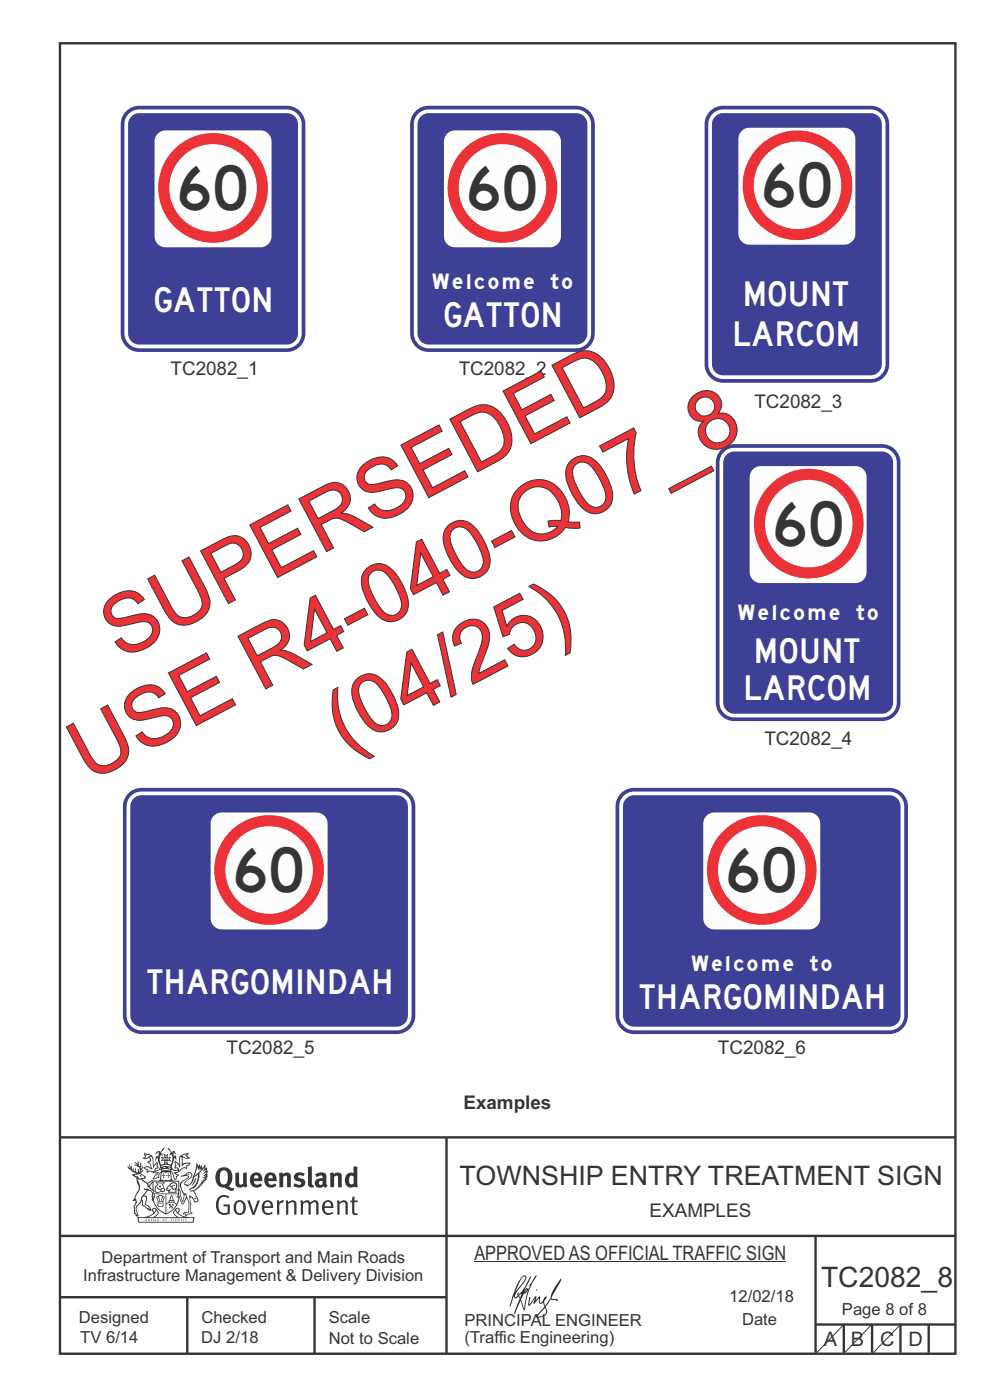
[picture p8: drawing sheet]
<svg xmlns="http://www.w3.org/2000/svg" width="210mm" height="297mm" viewBox="0 0 210 297" stroke-linecap="round" stroke-linejoin="round" font-family="sans-serif">
<g fill="none" stroke="#373435" stroke-width=".51">
<path d="M12.7 9.2h190v278h-190zM12.7 241.3h190M94.7 241.4v45.8M12.7 275.2h82M12.7 262.2h190.1M39.7 275.2v12M66.7 275.2v12M173 262.1v24.9M173 281h29.6M179 281v6M185 281v6M191 281v6"/>
<path d="M197 281v6"/>
</g>
<g fill="#373435">
<path d="M47 248.4a2.55 2.55 0 0 0 0 2.7l.3 .2a.81 .81 0 0 0 1-1v-.5a1.04 1.04 0 0 0-1.1-1.5zM46.3 248.1a1.82 1.82 0 0 1 2.1-.2 1.82 1.82 0 0 1 .9 1.8 2.29 2.29 0 0 1-.8 2l.7 .3h.5l-.2 .6a2.87 2.87 0 0 1-2-.7 2.12 2.12 0 0 1-1.7-3.1z" fill-rule="evenodd"/>
<path d="M49.9 248.9l.8-.2v2a.46 .46 0 0 0 .3 .6 .46 .46 0 0 0 .6-.3v-2.1l.7-.2v2.4l.2 .5-.5 .3-.3-.3a1.02 1.02 0 0 1-1.2 .3 1.02 1.02 0 0 1-.6-1.1z" fill-rule="evenodd"/>
<path d="M54 249.5l-.1 .5h.9a.49 .49 0 0 0-.2-.6 .49 .49 0 0 0-.6 .1zM53.4 249.1a1.34 1.34 0 0 1 1.6-.2 1.34 1.34 0 0 1 .6 1.5v.2h-1.7a.77 .77 0 0 0 .5 .8 .77 .77 0 0 0 .9-.4l.3 .5a1.59 1.59 0 0 1-2 .2 1.59 1.59 0 0 1-.5-2.1z" fill-rule="evenodd"/>
<path d="M57 249.5l-.1 .5h1a.49 .49 0 0 0-.2-.6 .49 .49 0 0 0-.7 .1zM56.4 249.1a1.34 1.34 0 0 1 1.6-.2 1.34 1.34 0 0 1 .7 1.5v.2h-1.8a.77 .77 0 0 0 .5 .8 .77 .77 0 0 0 .9-.4l.4 .5a1.59 1.59 0 0 1-2.1 .2 1.59 1.59 0 0 1-.5-2.1z" fill-rule="evenodd"/>
<path d="M59.2 248.9l.7-.2 .1 .4a.95 .95 0 0 1 1-.3 .95 .95 0 0 1 .7 .8v2.3h-.8v-2.3a.46 .46 0 0 0-.8 .1v2.2h-.8z" fill-rule="evenodd"/>
<path d="M62.6 249.1a1.75 1.75 0 0 1 2-.1l-.2 .5-.6-.2a.43 .43 0 0 0-.6 .3l.4 .3a1.04 1.04 0 0 1 1.2 1.1 1.04 1.04 0 0 1-1.4 1l-1.2-.4 .3-.6 1 .4 .4-.4a.88 .88 0 0 0-1-.5l-.4-.2-.1-.4z" fill-rule="evenodd"/>
<path d="M65.3 247.6l.8-.2 .1 3.8 .3 .2 .1 .4a.88 .88 0 0 1-1 0 .88 .88 0 0 1-.3-1z" fill-rule="evenodd"/>
<path d="M67.8 250.6a.43 .43 0 0 0-.1 .7 .43 .43 0 0 0 .7-.1v-.7zM66.8 249.1a1.7 1.7 0 0 1 2.4 .1v1.9l.3 .4-.4 .5-.5-.4a1.03 1.03 0 0 1-1.7-.1 1.03 1.03 0 0 1 .8-1.5h.7v-.4a.8 .8 0 0 0-1.2 .1z" fill-rule="evenodd"/>
<path d="M70 248.9l.7-.2 .1 .4a.95 .95 0 0 1 1-.3 .95 .95 0 0 1 .7 .8v2.3h-.8v-2.3a.46 .46 0 0 0-.8 .1v2.2h-.8z" fill-rule="evenodd"/>
<path d="M74.3 249.5a1.48 1.48 0 0 0 0 1.7h.5l.2-.1v-1.5l-.3-.2zM75 247.4l.8 .1 .1 4.4h-.7l-.1-.2a1.26 1.26 0 0 1-1.4 0 1.26 1.26 0 0 1-.5-1.3 1.29 1.29 0 0 1 .4-1.4 1.29 1.29 0 0 1 1.4-.1z" fill-rule="evenodd"/>
<path d="M46.4 253.9a1.72 1.72 0 0 1 2.3 0l-.3 .3a1.24 1.24 0 0 0-1.4-.2 1.24 1.24 0 0 0-.6 1.4 1.49 1.49 0 0 0 1.2 1.9l.7-.1v-1.3h-.8l-.1-.4h1.3v1.9a1.93 1.93 0 0 1-2.2 0 1.93 1.93 0 0 1-.7-2.2l.2-.8z" fill-rule="evenodd"/>
<path d="M50.4 255.1a1.65 1.65 0 0 0 .2 2.2 .99 .99 0 0 0 1-1.4 .78 .78 0 0 0-.4-.8 .78 .78 0 0 0-.8 0zM50 254.9a1.33 1.33 0 0 1 1.6-.1 1.33 1.33 0 0 1 .5 1.4 1.31 1.31 0 0 1-1.3 1.6 1.31 1.31 0 0 1-1.2-1.6v-.6z" fill-rule="evenodd"/>
<path d="M52.5 254.7l.4-.1 .9 2.6 .8-2.5h.5l-1.1 3h-.5z" fill-rule="evenodd"/>
<path d="M56.3 255.2l-.2 .7h1.3a.7 .7 0 0 0-.3-.8 .7 .7 0 0 0-.8 .1zM55.9 255a1.22 1.22 0 0 1 1.5-.2 1.22 1.22 0 0 1 .5 1.5h-1.8a.93 .93 0 0 0 .5 1 .93 .93 0 0 0 1.1-.2l.2 .3a1.43 1.43 0 0 1-1.8 .1 1.43 1.43 0 0 1-.6-1.7z" fill-rule="evenodd"/>
<path d="M58.7 254.7l.4-.1 .1 .5 .4-.4 .6-.1-.2 .5a.66 .66 0 0 0-.8 .7v1.9h-.4z" fill-rule="evenodd"/>
<path d="M60.6 254.7l.4-.1 .1 .5a.94 .94 0 0 1 1-.5 .94 .94 0 0 1 .8 .8v2.3h-.5l-.1-2.5a.81 .81 0 0 0-1.2 .3v2.2h-.4z" fill-rule="evenodd"/>
<path d="M63.7 254.7l.5-.1 .1 .5 .4-.3a.78 .78 0 0 1 1.1 .3 .9 .9 0 0 1 1-.5 .9 .9 0 0 1 .8 .8v2.3h-.5l-.1-2.5a.67 .67 0 0 0-1.1 .3v2.2h-.5v-2.4l-.4-.3-.7 .4v2.3h-.5z" fill-rule="evenodd"/>
<path d="M69 255.2l-.1 .7h1.3a.7 .7 0 0 0-.3-.8 .7 .7 0 0 0-.9 .1zM68.7 255a1.22 1.22 0 0 1 1.5-.2 1.22 1.22 0 0 1 .5 1.5h-1.8a.93 .93 0 0 0 .4 1 .93 .93 0 0 0 1.2-.2l.1 .3a1.44 1.44 0 0 1-1.7 .1 1.44 1.44 0 0 1-.6-1.7z" fill-rule="evenodd"/>
<path d="M71.4 254.7l.5-.1 .1 .5a.94 .94 0 0 1 1-.5 .94 .94 0 0 1 .8 .8v2.3h-.5l-.1-2.5a.81 .81 0 0 0-1.2 .3v2.2h-.4z" fill-rule="evenodd"/>
<path d="M74.7 253.9l.5-.1v.9h.7l-.1 .3h-.6v2.2l.1 .2h.5l.1 .3a.75 .75 0 0 1-1.2-.6v-2.1h-.4v-.3h.4z" fill-rule="evenodd"/>
<path d="M30.8 244.9l1.1 .3-.9 .5h-.4l.6-.5zM31.8 245.4h.2a2.44 2.44 0 0 1 .4 1.9l.1 .5 .7-1-.1 .6 .3 .3a.57 .57 0 0 0-.6 .7l-1-.1-.5 .2 .2-.5-.8-.3 .7-.1 .9 .5 .1-.1-.6-1.3-.2-.2h.5zM30.7 244.4l-.1 .5 .2 .4-.6 .4a1.04 1.04 0 0 0 1.4-.1l.2 .6-.3 .1-.2 .4a.94 .94 0 0 1 .8 1.1l-.2-.1a1.16 1.16 0 0 0-1.5-.1l.3 .4 .4 .2 .1 .5 .2 .1 .1-.2a.94 .94 0 0 1 1.1 .2l.8 .1-1.2 1.2a1.13 1.13 0 0 0 1.2-.2l.4-.1-.1-.4 .5-.8a.83 .83 0 0 0-.6 1.1l-.3-.1-.7 .4 1.1-1.4-.5 .1-.5-.1 1.3-.5-.1-.1-.9 .4v-.3l.2-.2 .3 .1 .1-.3-.2-.4v-.6l-.1-.4-.7 1v-.7a1.42 1.42 0 0 0-1.6-1.8z" fill-rule="evenodd"/>
<path d="M38.5 245.2l.5-.2 .7-.1-.6 .3 .8 .5h-.3zM38.3 245.5l.2-.1 .1 2a1.69 1.69 0 0 1 1.6-.6l-.8 .5 .1 .5a1.1 1.1 0 0 0-1.5 .6l-.1-.5-.2-.2h-.5l.3-.4-.3-.7a1.42 1.42 0 0 1 .8 1.1l.2-.1zM37.1 246.2l.1 1-.2 .3 .1 .4h.5l.1 .2a.96 .96 0 0 1-1.1-.1l-.1 .1a1.06 1.06 0 0 0 1.3 .2v.1a.72 .72 0 0 1-1 .2l.3 .5 .6 .2-.4 .2-.1 .6-.2-.3-.4-1.1-.4-.4 .4 .9a1.54 1.54 0 0 0 .7 1.2l.2-.3a.58 .58 0 0 1 .4-.8l.2-.1h-.3l-.5-.3 .9-.5a.93 .93 0 0 1 1.2-.5v.2l.2-.2 .1-.5a.99 .99 0 0 0 .7-.8l-1.3 .1-.3 .2-.1-1.4 .9 .4 .9-.3h-.4l-.5-.4 .4-.7-.6 .2a1.46 1.46 0 0 0-1.4 2.1v.4l-.2-.4z" fill-rule="evenodd"/>
<path d="M35.6 248.9l.2 .1-.1 .3 .4 .1h-.4v.6l-.1-.6h-.3l.3-.1z" fill-rule="evenodd"/>
<path d="M34.6 248.9l.2 .1v.3l.3 .1h-.3l-.1 .6v-.6h-.4l.4-.1z" fill-rule="evenodd"/>
<path d="M34.3 248.8a.57 .57 0 0 1 .9 .2 .57 .57 0 0 1 .9-.2l.2 1.4h-.2a.57 .57 0 0 1-.9 0 .69 .69 0 0 1-1.1 0zM34.2 248.1l-.3 2.1-.2 .4h3l-.2-.4-.3-2.1h-.2v.2l-.8-.1-.8 .1v-.2z" fill-rule="evenodd"/>
<path d="M34.2 252.4a.3 .3 0 0 0 .6 0 .3 .3 0 0 0-.6 0zM33.3 250.9l.3 .3-.3 .4a.79 .79 0 0 0 0 1.3l.8-.2-.1-.3a.55 .55 0 0 1-.7-.6l.1-.1 .2 .3 .3 .2 .8-.2-.4-.7 .4-.4-.7 .2zM33 250.7l1.1 .2 .9-.2-.4 .6 .4 1.2a.56 .56 0 0 1-.8 .3l-.2 .1a.73 .73 0 0 1-.9 .1 .73 .73 0 0 1-.3-1v-.4l.6-.4z" fill-rule="evenodd"/>
<path d="M35.6 251.8l.7-.4a.58 .58 0 0 1 1-.1 .58 .58 0 0 1-.4 .9l-.3-.3a.43 .43 0 0 1 .6-.4 .57 .57 0 0 0-.8 .2l-.2-.1-.3 .1 .4 .2a.55 .55 0 0 0 .9 .4v.5h-1.3l.3-.4-.1-.1-.6 .1 .2-.3-.2-.1zM35.4 251.8l-.1 .2a.39 .39 0 0 0 .2 .6h.3l-.2 .4h1.9l-.1-.8a.86 .86 0 0 0-.1-1.3 .86 .86 0 0 0-1.3 .4z" fill-rule="evenodd"/>
<path d="M36 254.8h.8v.2h-.8zM36.4 253.8l.2 .8h-.4zM36.4 253.5l-.3 .5-.1 .6h-.2v.4l-.7 .4 .2 .1a1.48 1.48 0 0 1 2.1 .2l.2-.1-.6-.5v-.5h-.2l-.1-.6z" fill-rule="evenodd"/>
<path d="M35.8 255.4l.4 .1 .1 .3 .3-.2-.2-.2a.38 .38 0 0 1 .5 .5l-.2-.2-.3 .2 .3 .2-.3 .3-.1-.4-.4 .4-.1-.2 .4-.3-.1-.1-.2 .1z" fill-rule="evenodd"/>
<path d="M34.5 254h.2v.2l-.2 .6h-.2zM33.6 255.3h.9v.2a.55 .55 0 0 1-.8 .4v-.2l-.2-.1zM33.4 254h.2l.2 .8h-.2zM33.6 255l.8-.1 .1 .2h-.8zM33.8 253.7h.5l-.2 1.1h-.1zM33.3 253.8l-.1 .3 .3 1.1a.48 .48 0 0 0-.1 .6 .48 .48 0 0 0 .5 .2h.5a.49 .49 0 0 0 .2-.8l.3-1.1-.1-.3a1.42 1.42 0 0 0-1.5 0z" fill-rule="evenodd"/>
<path d="M33.7 251.5l.4 .1 .1 .3h-.3z" fill-rule="evenodd"/>
<path d="M41.3 250.1l.3-.2-.2 .8-.6 .8h-.2l.5-.7z" fill-rule="evenodd"/>
<path d="M39.7 249l.3-.2 .5 .2a.88 .88 0 0 1-.6 1.1 1.22 1.22 0 0 0-.8 1.3l.5 .2a.72 .72 0 0 0 .9-.4l.5-.8 .2-.6 .8-.6v.2a2.85 2.85 0 0 1-2 2.9l.1 .1a2.13 2.13 0 0 0 1.9-1.5v-.3a2.01 2.01 0 0 0 .3-1.7l1.1-1.3-.4 1 .7-.5-.7 1 .8-.4-.8 .8 .7-.2-.9 .6 .8-.1-.8 .4h.7l-.8 .3 .3 .2h-.4l.2 .3h-.4l.2 .3h-.4l.1 .2h-.1a2.16 2.16 0 0 1-2 1.1l.1 .2 .4-.1a.76 .76 0 0 1 .7 .8l.5 1.2-.6 .2a1.45 1.45 0 0 0-1.1-1.3l.2 1.8-.1 1.8 .4 .3a1.07 1.07 0 0 0-1.2 .4v-.3l-.5-.2a.87 .87 0 0 1 1.1-.1v-.7a4.4 4.4 0 0 0-.6-3.1l-.1-.3h-.2a2.16 2.16 0 0 1-.7-2.2l.3-.4 1.2-.7a.55 .55 0 0 0-.4-.8zM37.8 252.4a.76 .76 0 0 1 .3 1.1l.6 1.6 .4-1.7 .2 .1a.61 .61 0 0 1-.1 .9l-.3 .8-.2 .1-.7-1.6-.3 .1a1.18 1.18 0 0 0 .1-1.4zM41.8 247.5l.2 .7 .3-.5v.6l.4-.5a1.9 1.9 0 0 1-1.2 1.4l-.3 .3zM38.2 249.6l1.4-.2 .2 .2v.3l-.5 .2a1.26 1.26 0 0 0-.9 1.9l.2 .7a1.84 1.84 0 0 1 .1 2.1l-.4-1.4a.96 .96 0 0 0-.4-1.2l-.4 .2a.78 .78 0 0 1 0 1.3l.1 .3h.4l.4 1.1a.38 .38 0 0 0 .2 .4 .38 .38 0 0 0 .4-.1l.6-1.2a2.94 2.94 0 0 1 .4 2.5l-.1 .4h-.8l-.3 .4v.2l.4-.1 .1 .4 .2 .1a1.02 1.02 0 0 1 1.3-.5v-.4l-.3-.1 .1-1.8-.3-1.3h.1a1.14 1.14 0 0 1 .8 1 .63 .63 0 0 0 .8-.2 .63 .63 0 0 0-.2-.9l-.6-1.2 .9-.6 .2-.4h.3l-.1-.2h.4l-.1-.3h.3l-.1-.3 .5-.1-.2-.2 .6-.4v-.2h-.2l.4-.5h-.3l.3-.5-.4 .1 .4-.5v-.3l-.3 .2 .2-.7-.1-.2-.4 .3v-.8l-.6 .8-.2-.8-.2 .5-.3-.7-.1 .6-.5-.8-.1 1.4-.6 1.8a1.81 1.81 0 0 1-1 1.5l-.6-.2a1.75 1.75 0 0 1 1.1-1.2 .75 .75 0 0 0 .1-1.3 .75 .75 0 0 0-1.2 .4z" fill-rule="evenodd"/>
<path d="M41.2 254.1h.3l.2 .2-.4 .1z" fill-rule="evenodd"/>
<path d="M29.4 258.4h11.6l-.1 .8h-11.4zM31.3 258.2l.5-.1a2.48 2.48 0 0 0 1.4-1.3l.3 .5-.5 .6-.5 .3zM32.5 256.6l.3-.2 .2 .1-.3 .7zM37.2 256.8a2.65 2.65 0 0 0 1.8 1.4h-1.1l-.5-.3-.5-.6zM37.4 256.5l.2-.1 .3 .2-.3 .6zM29.2 258.2l.1 1.2h11.8l.2-1.1-.2-.1a4.1 4.1 0 0 1-3.3-.9l.3-.4-.1-.6a1.06 1.06 0 0 0-1.3 1l.2 .4 .6 .5h-4.7l.3-.1a.84 .84 0 0 0 .6-.8 .84 .84 0 0 0-.5-.8l-.3-.2h-.5l-.1 .6 .3 .4a4.2 4.2 0 0 1-3.4 .9z" fill-rule="evenodd"/>
<path d="M31 258.7l.1 .2h-.2zM31 258.5l-.3 .6 .4-.2 .2 .2z" fill-rule="evenodd"/>
<path d="M31.3 258.6h.3v.4a.25 .25 0 0 0 .2-.1 .25 .25 0 0 0-.1-.3h.1a.29 .29 0 0 1 0 .4 .29 .29 0 0 1-.4 0 .29 .29 0 0 1 0-.4z" fill-rule="evenodd"/>
<path d="M32.2 258.6a.22 .22 0 0 1 .3 .2 .22 .22 0 0 1-.3 .2zM32 258.6l.1 .4a.33 .33 0 0 0 .4 0 .33 .33 0 0 0 0-.4 .33 .33 0 0 0-.5 0z" fill-rule="evenodd"/>
<path d="M32.9 258.7l.1 .2h-.2zM32.9 258.5l-.2 .6 .3-.2 .2 .2z" fill-rule="evenodd"/>
<path d="M33.3 258.6h.2l.1 .1 .2-.1-.2 .2 .2 .3-.3-.3-.1 .3h-.1l.2-.3z" fill-rule="evenodd"/>
<path d="M34.7 258.7l.1 .2h-.2zM34.7 258.5l-.3 .6 .4-.2 .2 .2z" fill-rule="evenodd"/>
<path d="M35 258.5h.5l-.2 .1v.5h-.2l.1-.5z" fill-rule="evenodd"/>
<path d="M36.2 258.6l.3-.1-.1 .1v.2h.1h-.1v.3h-.2z" fill-rule="evenodd"/>
<path d="M36.7 258.6h.2v.5h-.2z" fill-rule="evenodd"/>
<path d="M37.3 258.6a.22 .22 0 0 1 .3 .2 .22 .22 0 0 1-.3 .2zM37.1 258.6v.4a.33 .33 0 0 0 .5 0 .33 .33 0 0 0 0-.4 .33 .33 0 0 0-.5 0z" fill-rule="evenodd"/>
<path d="M37.8 258.6l.4-.1-.2 .1v.2h.1h-.1v.2l.2 .1h-.4z" fill-rule="evenodd"/>
<path d="M38.4 258.6h.2l-.1 .4 .2 .1h-.3z" fill-rule="evenodd"/>
<path d="M38.9 258.6h.2v.5h-.2z" fill-rule="evenodd"/>
<path d="M39.3 258.6h.2h-.1l.2 .3-.2 .2-.1-.1v-.1l.2 .1z" fill-rule="evenodd"/>
<path d="M34.2 247.4a1.51 1.51 0 0 1 2 .2 2.67 2.67 0 0 0-2.1 0zM35.7 247.6l.4 .1 .1 .3-.4-.1zM34.6 247.6h.5l.1 .2h-.4zM34 247.8l.3 .2h-.3zM34.9 246.9l.3-.2 .3 .2zM34.9 245.6l.2 .1v.3h-.2zM35 245.1l.2 .2 .2-.2-.1 .3h-.2zM35.1 246.3h.2l.1 .4-.2-.2-.2 .2zM35.3 245.7l.2-.1v.4h-.2zM34.4 245.7h.3l.1 .3-.4 .1 .2-.2zM35.7 245.7h.3l-.2 .2 .2 .2-.4-.1zM32.7 244.9l1-.5-.1 1-.2-.2-.3 .2-.3 1.1 .5-1 .3 .9a1.84 1.84 0 0 1 .2 1.7l.4 .1a2.48 2.48 0 0 1 2.2 0l.2-.2-.2-.7 .7-1.8 .4 .7-.2-1-.2-.1-.2 .3v-.9l.6 .4-.6-.8-.3 .1-.1 .4-.5-.9-.5-.3 .2 .5 .6 .5-.5 .8 .4-.4a2.06 2.06 0 0 1 0 2.3l-.5-.2-.2-.6 .1-.1 .8 .2-.4-.5 .4-.5-.7 .2-.2-.2 .2-.7-.5 .4-.5-.4 .2 .7-.2 .2-.7-.2 .4 .5-.4 .5 .8-.2 .1 .1-.2 .6-.5 .2a2.02 2.02 0 0 1 0-2.2l.3 .5-.1-.7-.3-.1 .8-1.2-.4 .3-.5 .8-.2-.3a.8 .8 0 0 0-.8 .5z" fill-rule="evenodd"/>
<path d="M29.2 250.1l.3 .1a.61 .61 0 0 1 .8 .4l.3 .2a.8 .8 0 0 1 .6 1l.4 .1 .5 .5a1 1 0 0 1 .5 1.1l-.1 .7v-.5h-.1a.96 .96 0 0 0-.8-1.3l-.2-.2h-.7l-.1-.1-.1 .1 .1 .3h.6l-1.2 1.3-.2 1-.4 .6a1.33 1.33 0 0 0-.5 1.8l.2 .5a1.26 1.26 0 0 1-.5-1.5l-.1-.3a1.56 1.56 0 0 0 .4-1.7l-.3 .2 .2-.5a3.2 3.2 0 0 0 .7-3zM30.4 253.9h.4a2.06 2.06 0 0 1-.1 1.6l.7 .5 .4 .4-.6-.1-.8-.6-.1-.9a.51 .51 0 0 1 .1-.9zM28.6 249.3a1.52 1.52 0 0 1 2.1 .5l-1.1 .2-.2-.1-.1-.4h-.5zM27.5 247v.8l-.3-.4h-.1a3.1 3.1 0 0 0 1.9 1.6l-1 .1 .5 .6 .5 .1 .1 1.1a1.84 1.84 0 0 1-.3 2.5l-.4 .9-.3 .4 .2 .1 .4-.1 .1 .4-.2 .5-.3 .2 .1 1.7h.2l.3 .5 .1 .1 .4-.1-.1-.5a1.3 1.3 0 0 1-.1-1.7l.9-1 .1 1.1 .6 .2 .5 .5 .1-.1 .2 .3h.5a1.85 1.85 0 0 0-1.2-1.4l.1-.3a1.39 1.39 0 0 0 0-1.4l-.5-.1 .5-.5a.66 .66 0 0 1 .9-.4 .66 .66 0 0 1 .3 .9l-.1 .4 .2-.1v.2l-.1 .3 .2 .5 .1-.3a2.24 2.24 0 0 0 .1-2.2 .73 .73 0 0 1-.7-.7 .73 .73 0 0 1 .6-.7v-.2a.94 .94 0 0 0-.9 .8 .48 .48 0 0 1-.1-.6 .48 .48 0 0 1 .5-.2l.5-.3a.51 .51 0 0 0-.8 .2l-.5 .2-1-.8h.6l.2-.5-1.2-.7 .5-.5v-.3l-.5 .4 .1-.2a.69 .69 0 0 0 .2-1v.4l-.2 .3v-1.1l-.3-.2 .1 .6-.1 .2-.4-1.3v.7l-.6-.4 .5 .7-.6-.2 .3 .3a1 1 0 0 1 .7 1.4l-.2-.8v.9l-.5-.2v-.8l-.2 .7-.2-.1-.1-.6-.2 .4-.2-.2 .1-.7-.2 .5z" fill-rule="evenodd"/>
<path d="M29.6 249.4l.2-.1 .3 .2z" fill-rule="evenodd"/>
<path d="M32.4 250.5h5.6v2l-.2-.1v-1.7h-5.2v2.5h5.2v-.8l.1 .2-.1 1.1v-.3h-2.5v4a4.1 4.1 0 0 0 2.6-3.6l.1-.1a4 4 0 0 1-2.8 3.9 4.2 4.2 0 0 1-2.8-4.7l.1 1.2 .1-.1a3.8 3.8 0 0 0 2.5 3.4v-4h-2.5l-.2-.9z" fill-rule="evenodd"/>
<circle cx="40" cy="249.1" r=".17"/>
</g>
<path d="M100.6 267.7h66.2" fill="none" stroke="#373435" stroke-width=".21"/>
<g fill="#252726">
<path d="M111.6 273.7l.2-.2-.5 .7zM110.4 274.5l.3 .1-.3 .7-.3-.4zM110.9 270.9l.5-.1a9.3 9.3 0 0 1-2 3.2l-.1 .2 1-2.5zM110.6 271a14.7 14.7 0 0 0-2.2 4.9l-.3 1.2 .1 .1 .8-2.4a.42 .42 0 0 0 .2 .7 .42 .42 0 0 0 .6-.3l.2-.2 .2 .6-1.1 3.1h.2l1.1-2.8 .6 1.9 .2 .2 .2-.5a13.5 13.5 0 0 1 2-6.2l.5-.5-.2-.2-1.6 2.1 .4-.1a14.9 14.9 0 0 0-1.3 5.1l-.4-1.2a1.39 1.39 0 0 1 .2-1.8l.1-.2a.92 .92 0 0 0 .8-1.2 .75 .75 0 0 0-.7 .7l-.2 .2 1.6-3.4h-.1l-.4 .7a10.5 10.5 0 0 1-2.2 3.2l.2-.4a.32 .32 0 0 0-.4 .2 .32 .32 0 0 0 .1 .4l-.5 .4a3.2 3.2 0 0 1 1.1-2.3l.5-.6a2.49 2.49 0 0 0 .7-1.6l-.3-.2z" fill-rule="evenodd"/>
<path d="M115.6 277.5a1.15 1.15 0 0 1 .1 1.3 1.15 1.15 0 0 1-1.2 .5h-.5zM112.3 275.1l-.3 1.7 .3 .2 1.2-1.5-.3 1.1 1.1-1.2a.94 .94 0 0 0 .4 1.2l.5-.3 .3 .9-1.2 1.3a.98 .98 0 0 0-.5 1 1.9 1.9 0 0 0 2.3-1.3l-.1-.3a1.02 1.02 0 0 1 .3-1.4l.5-.9 1.5 .3-.2-.5v.3l-1.1-.2v-.2l2-3.6 .1-.3-.1-.1-1.8 2.7a6.6 6.6 0 0 1-1.5 3l-.2-.2a1.01 1.01 0 0 1 .4-1.4l.1-.2-.3-.2-.3 .5-.2 .5-.5 .4-.2-.4 .1-.9-.2-.1-.8 .9 .2-.9h-.1l-1.4 1.7 .2-1.4v-.1z" fill-rule="evenodd"/>
<path d="M113.7 273.5l.3 .3h-.3z" fill-rule="evenodd"/>
</g>
<path d="M179 281l-6 6.2M184.9 281l-5.9 6.2M191 281l-5.9 6.2" fill="none" stroke="#373435" stroke-width=".21"/>
<path d="M26.8 23.6a3.9 3.9 0 0 1 2.7-1.2h31.4a3.9 3.9 0 0 1 3.9 4v44.3a3.9 3.9 0 0 1-3.9 4h-31.4a3.9 3.9 0 0 1-3.9-4v-44.3a3.9 3.9 0 0 1 1.2-2.8z" fill-rule="evenodd" fill="#3e4095"/>
<path d="M27.1 24.4a3.1 3.1 0 0 1 2.4-1.2h31.4a3.1 3.1 0 0 1 3.1 3.2v44.3a3.1 3.1 0 0 1-3.1 3.2h-31.4a3.1 3.1 0 0 1-3.1-3.2v-44.3l.1-.8z" fill-rule="evenodd" fill="#fefefe"/>
<path d="M28.1 24.5l.9-.4 .5-.1h31.4a2.36 2.36 0 0 1 2.3 2.4v44.3a2.36 2.36 0 0 1-2.3 2.4h-31.4a2.36 2.36 0 0 1-2.3-2.4v-44.3a2.35 2.35 0 0 1 .9-1.9z" fill-rule="evenodd" fill="#3e4095"/>
<path d="M33.7 28.2l.9-.5h.5h20.1a2.36 2.36 0 0 1 2.4 2.3v20.1a2.36 2.36 0 0 1-2.4 2.4h-20.1a2.36 2.36 0 0 1-2.3-2.4v-20.1a2.35 2.35 0 0 1 .9-1.8z" fill-rule="evenodd" fill="#fefefe"/>
<circle cx="45.2" cy="39.9" r="11.6" fill="#ed3237"/>
<circle cx="45.2" cy="39.9" r="9.3" fill="#fefefe"/>
<path d="M88.1 23.6a3.9 3.9 0 0 1 2.8-1.2h31.4a3.9 3.9 0 0 1 3.9 4v44.3a3.9 3.9 0 0 1-3.9 4h-31.4a3.9 3.9 0 0 1-3.9-4v-44.3a3.9 3.9 0 0 1 1.1-2.8z" fill-rule="evenodd" fill="#3e4095"/>
<path d="M88.5 24.4a3.1 3.1 0 0 1 2.4-1.2h31.4a3.1 3.1 0 0 1 3.1 3.2v44.3a3.1 3.1 0 0 1-3.1 3.2h-31.4a3.1 3.1 0 0 1-3.1-3.2v-44.3l.1-.8z" fill-rule="evenodd" fill="#fefefe"/>
<path d="M89.4 24.5l1-.4 .5-.1h31.4a2.36 2.36 0 0 1 2.3 2.4v44.3a2.36 2.36 0 0 1-2.3 2.4h-31.4a2.36 2.36 0 0 1-2.3-2.4v-44.3a2.35 2.35 0 0 1 .8-1.9z" fill-rule="evenodd" fill="#3e4095"/>
<path d="M95.1 28.2l.9-.5h.5h20.1a2.36 2.36 0 0 1 2.4 2.3v20.1a2.36 2.36 0 0 1-2.4 2.4h-20.1a2.36 2.36 0 0 1-2.3-2.4v-20.1a2.35 2.35 0 0 1 .9-1.8z" fill-rule="evenodd" fill="#fefefe"/>
<circle cx="106.6" cy="39.9" r="11.6" fill="#ed3237"/>
<circle cx="106.6" cy="39.9" r="9.3" fill="#fefefe"/>
<path d="M150.6 23.6a3.9 3.9 0 0 1 2.8-1.2h31.3a3.9 3.9 0 0 1 3.9 4v50.9a3.9 3.9 0 0 1-3.9 3.9h-31.3a3.9 3.9 0 0 1-3.9-3.9v-50.9a3.9 3.9 0 0 1 1.1-2.8zM151.4 23.9a3.1 3.1 0 0 0-1.2 2.5v50.9a3.1 3.1 0 0 0 3.2 3.1h31.3a3.1 3.1 0 0 0 3.1-3.1v-50.9a3.1 3.1 0 0 0-3.1-3.2h-31.3l-.7 .1zM151.9 24.5a2.35 2.35 0 0 0-.9 1.9v50.9a2.36 2.36 0 0 0 2.4 2.3h31.3a2.36 2.36 0 0 0 2.4-2.3v-50.9a2.36 2.36 0 0 0-2.4-2.4h-31.3l-.6 .1z" fill-rule="evenodd" fill="#3e4095"/>
<path d="M157.2 28a2.35 2.35 0 0 1 1.8-.9h20.1a2.36 2.36 0 0 1 2.3 2.4v20.1a2.36 2.36 0 0 1-2.3 2.3h-20.1a2.36 2.36 0 0 1-2.4-2.3v-20.1l.1-.6z" fill-rule="evenodd" fill="#fefefe"/>
<circle cx="169.2" cy="39.3" r="11.6" fill="#ed3237"/>
<circle cx="169.2" cy="39.3" r="9.3" fill="#fefefe"/>
<path d="M153 95.4a3.9 3.9 0 0 1 2.8-1.2h31.3a3.9 3.9 0 0 1 3.9 3.9v51a3.9 3.9 0 0 1-3.9 3.9h-31.3a3.9 3.9 0 0 1-4-3.9v-51a3.9 3.9 0 0 1 1.2-2.7zM153.3 96.2l-.6 1.2-.1 .7v51a3.1 3.1 0 0 0 3.2 3.1h31.3a3.1 3.1 0 0 0 3.1-3.1v-51a3.1 3.1 0 0 0-3.1-3.1h-31.3a3.1 3.1 0 0 0-2.5 1.2zM154.3 96.3a2.35 2.35 0 0 0-.9 1.8v51a2.36 2.36 0 0 0 2.4 2.3h31.3a2.36 2.36 0 0 0 2.3-2.3v-51a2.36 2.36 0 0 0-2.3-2.3h-31.3h-.6z" fill-rule="evenodd" fill="#3e4095"/>
<path d="M159.5 99.8a2.35 2.35 0 0 1 1.9-.9h20.1a2.36 2.36 0 0 1 2.3 2.3v20.1a2.36 2.36 0 0 1-2.3 2.4h-20.1a2.36 2.36 0 0 1-2.4-2.4v-20.1l.1-.5z" fill-rule="evenodd" fill="#fefefe"/>
<circle cx="171.6" cy="111.1" r="11.6" fill="#ed3237"/>
<circle cx="171.6" cy="111.1" r="9.3" fill="#fefefe"/>
<path d="M27.2 168.3a3.9 3.9 0 0 1 2.8-1.2h54.2a3.9 3.9 0 0 1 3.9 4v44.4a3.9 3.9 0 0 1-3.9 3.9h-54.2a3.9 3.9 0 0 1-3.9-3.9v-44.4a3.9 3.9 0 0 1 1.1-2.8zM28 168.6a3.1 3.1 0 0 0-1.1 2.5v44.4a3.1 3.1 0 0 0 3.1 3.1h54.2a3.1 3.1 0 0 0 3.1-3.1v-44.4a3.1 3.1 0 0 0-3.1-3.2h-54.2l-.7 .1zM28.2 169.6l-.5 .9-.1 .6v44.4a2.36 2.36 0 0 0 2.4 2.3h54.2a2.36 2.36 0 0 0 2.3-2.3v-44.4a2.36 2.36 0 0 0-2.3-2.4h-54.2a2.35 2.35 0 0 0-1.8 .9z" fill-rule="evenodd" fill="#3e4095"/>
<path d="M45.2 173.2a2.35 2.35 0 0 1 1.8-.8h20.1a2.36 2.36 0 0 1 2.4 2.3v20.1a2.36 2.36 0 0 1-2.4 2.4h-20.1a2.36 2.36 0 0 1-2.3-2.4v-20.1v-.5z" fill-rule="evenodd" fill="#fefefe"/>
<circle cx="57.1" cy="184.6" r="11.6" fill="#ed3237"/>
<circle cx="57.1" cy="184.6" r="9.3" fill="#fefefe"/>
<path d="M131.7 168.3a3.9 3.9 0 0 1 2.8-1.2h54.2a3.9 3.9 0 0 1 3.9 4v44.4a3.9 3.9 0 0 1-3.9 3.9h-54.2a3.9 3.9 0 0 1-3.9-3.9v-44.4a3.9 3.9 0 0 1 1.1-2.8zM132 169.1l-.6 1.2v.8v44.4a3.1 3.1 0 0 0 3.1 3.1h54.2a3.1 3.1 0 0 0 3.1-3.1v-44.4a3.1 3.1 0 0 0-3.1-3.2h-54.2a3.1 3.1 0 0 0-2.5 1.2zM133 169.2a2.35 2.35 0 0 0-.9 1.9v44.4a2.36 2.36 0 0 0 2.4 2.3h54.2a2.36 2.36 0 0 0 2.3-2.3v-44.4a2.36 2.36 0 0 0-2.3-2.4h-54.2l-.5 .1z" fill-rule="evenodd" fill="#3e4095"/>
<path d="M150.1 172.9l.9-.5h.5h20.1a2.36 2.36 0 0 1 2.4 2.3v20.1a2.36 2.36 0 0 1-2.4 2.4h-20.1a2.36 2.36 0 0 1-2.3-2.4v-20.1a2.35 2.35 0 0 1 .9-1.8z" fill-rule="evenodd" fill="#fefefe"/>
<circle cx="161.6" cy="184.6" r="11.6" fill="#ed3237"/>
<circle cx="161.6" cy="184.6" r="9.3" fill="#fefefe"/>
<g font-size="17.6" fill="#ed3237">
<text x="25.6" y="140.1" transform="rotate(-28 25.6 140.1)">SUPERSEDED</text>
<text x="73" y="159.6" transform="rotate(-28 73 159.6)">(04/25)</text>
<text x="18.7" y="166" transform="rotate(-28 18.7 166)">USE R4-040-Q07_8</text>
</g>
<g font-size="9.4" fill="#373435">
<text x="38.1" y="44.6">60</text>
<text x="99.5" y="44.6">60</text>
<text x="162.1" y="44">60</text>
<text x="164.5" y="115.8">60</text>
<text x="50" y="189.3">60</text>
<text x="154.5" y="189.3">60</text>
</g>
<text font-size="6" fill="#373435" x="174.2" y="273">TC2082_8</text>
<text font-size="5.7" fill="#373435" x="97.5" y="251.3">TOWNSHIP ENTRY TREATMENT SIGN</text>
<g font-size="5.2" fill="#fefefe">
<text x="158.1" y="64.9">MOUNT</text>
<text x="32.9" y="66.1">GATTON</text>
<text x="94.3" y="69.3">GATTON</text>
<text x="155.9" y="73.4">LARCOM</text>
<text x="160.5" y="140.6">MOUNT</text>
<text x="158.3" y="148.4">LARCOM</text>
<text x="31.3" y="210.9">THARGOMINDAH</text>
<text x="135.8" y="214">THARGOMINDAH</text>
</g>
<g font-size="4.2" fill="#373435">
<text x="100.6" y="267.2">APPROVED AS OFFICIAL TRAFFIC SIGN</text>
<text x="174.7" y="285.6">A</text>
<text x="180.5" y="285.6">B</text>
<text x="186.7" y="285.6">C</text>
<text x="192.7" y="285.6">D</text>
</g>
<g font-size="4" fill="#373435">
<text x="36.2" y="79.5">TC2082_1</text>
<text x="97.3" y="79.5">TC2082_2</text>
<text x="160" y="86.6">TC2082_3</text>
<text x="162.1" y="158">TC2082_4</text>
<text x="48.1" y="223.7">TC2082_5</text>
<text x="152.3" y="223.7">TC2082_6</text>
<text x="98.3" y="235.3">Examples</text>
<text x="137.8" y="258.2">EXAMPLES</text>
</g>
<g font-size="3.5" fill="#373435">
<text x="21.6" y="267.9">Department of Transport and Main Roads</text>
<text x="17.7" y="271.8">Infrastructure Management &amp; Delivery Division</text>
<text x="16.7" y="280.6">Designed</text>
<text x="42.7" y="280.6">Checked</text>
<text x="69.7" y="280.6">Scale</text>
<text x="98.5" y="281.3">PRINCIPAL ENGINEER</text>
<text x="154.7" y="276.2">12/02/18</text>
<text x="157.4" y="281.2">Date</text>
<text x="178.6" y="278.9">Page 8 of 8</text>
<text x="17" y="284.8">TV 6/14</text>
<text x="42.7" y="284.8">DJ 2/18</text>
<text x="69.7" y="285.2">Not to Scale</text>
<text x="98.5" y="284.8">(Traffic Engineering)</text>
</g>
<g font-size="3.3" fill="#fefefe">
<text x="91.7" y="61.3">Welcome</text>
<text x="116.9" y="61.3">to</text>
<text x="156.6" y="131.4">Welcome</text>
<text x="181.7" y="131.4">to</text>
<text x="146.7" y="206">Welcome</text>
<text x="171.9" y="206">to</text>
</g>
</svg>
